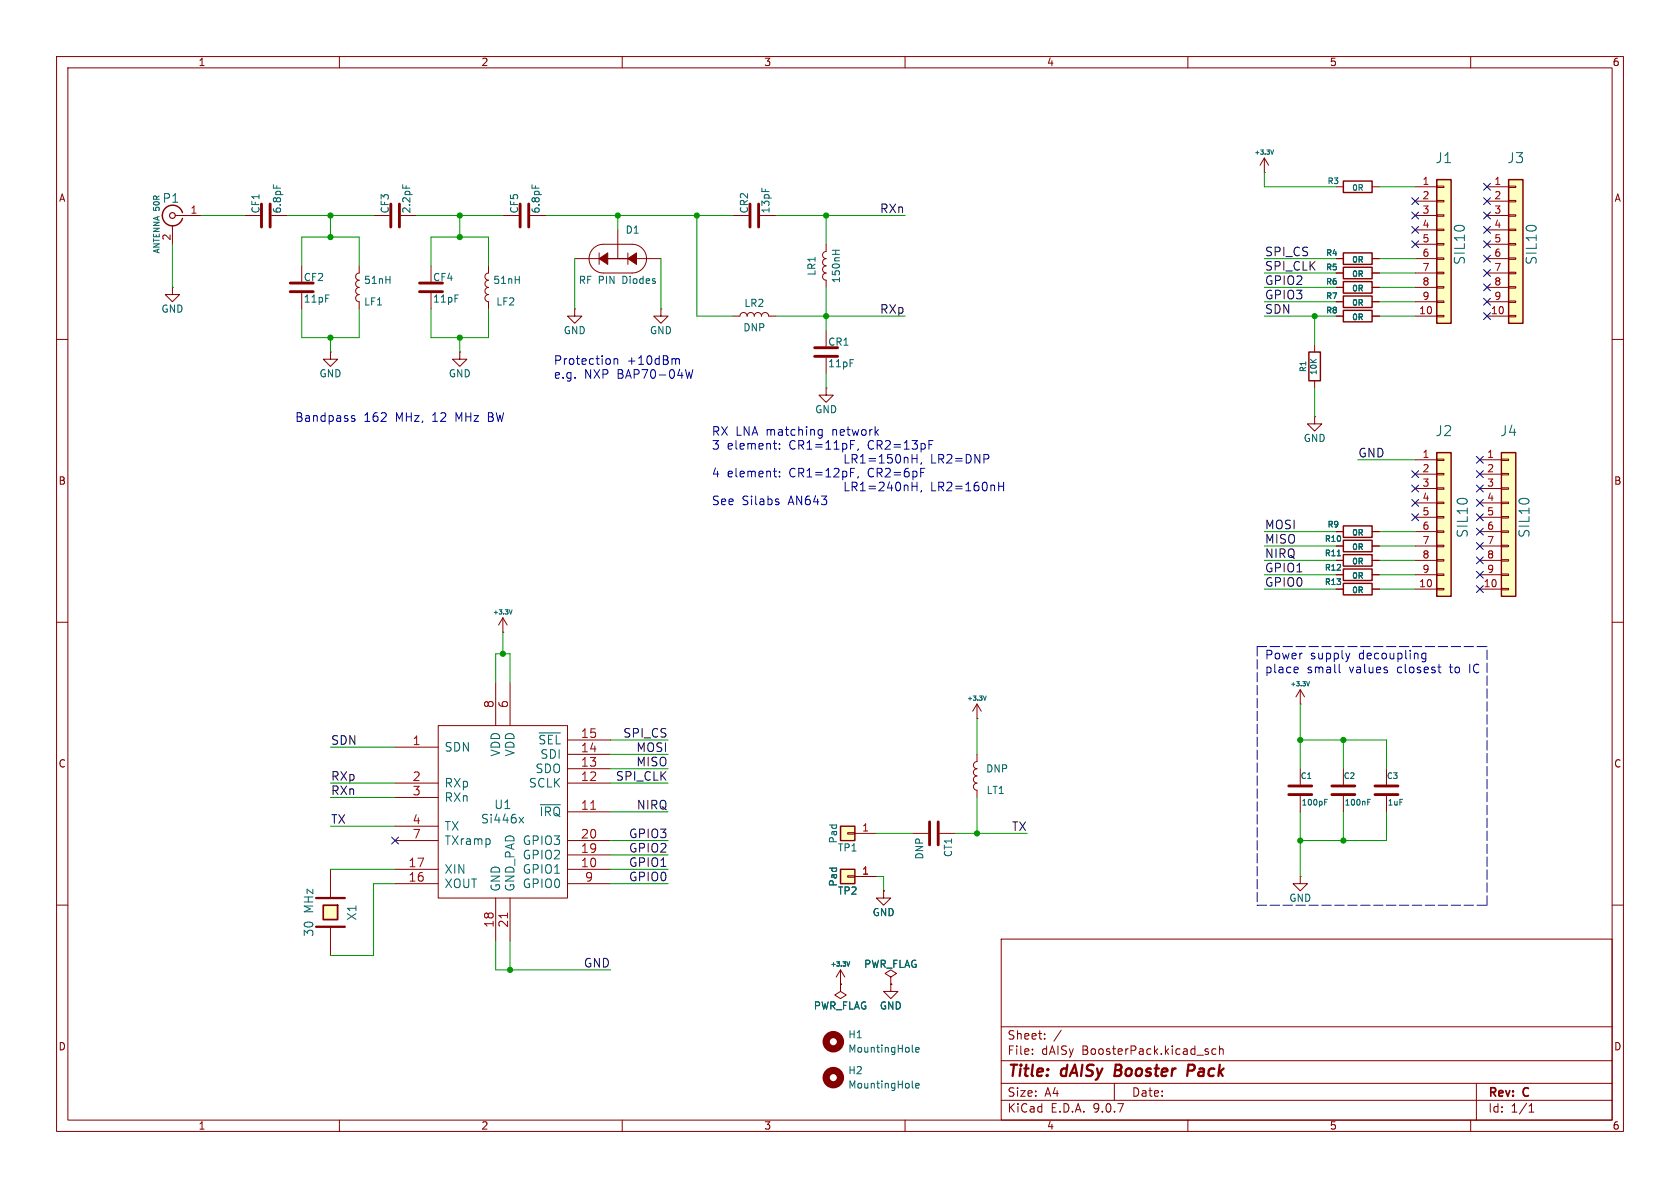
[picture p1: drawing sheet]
<svg xmlns="http://www.w3.org/2000/svg" width="297mm" height="210mm" viewBox="0 0 297 210" stroke-linecap="round" stroke-linejoin="round" font-family="sans-serif">
<g fill="none" stroke="#840000" stroke-width=".18">
<path d="M10 10h277v190h-277zM12 12h273v186h-273zM60 10v2M110 10v2M160 10v2M210 10v2M260 10v2M223.5 30.5h.1M223.5 27.9l-.7 1.3M223.5 27.9l.8 1.3M223.5 27.9v2.6M10 60h2"/>
<path d="M285 60h2M10 110h2M285 110h2M172.7 137.2a.64 .64 0 0 0-.6 .6 .64 .64 0 0 0 .6 .6 .63 .63 0 0 0-.6 .7 .63 .63 0 0 0 .6 .6v1.3M172.7 133.4v1.2a.64 .64 0 0 0-.6 .7 .64 .64 0 0 0 .6 .6 .63 .63 0 0 0-.6 .6 .63 .63 0 0 0 .6 .7M10 160h2M177 166h108v32h-108zM285 160h2M60 198v2M110 198v2M160 198v2M177 194.5h108"/>
<path d="M177 191.5h108M177 187.5h108M177 181.5h108M182.5 186.3v.1M182.5 185.5v.1M184.7 183.6v.1M184.7 182.8v.1M187.6 182.1l-1.3 2M197 191.5v3M210 198v2M213.6 186v.3M215 185.5l-.5-.1-.3 .3v.4l.2 .2h.6"/>
<path d="M215.6 185.5l.2-.1 .4 .1v.9M215.6 184.9v1.5M260 198v2M261 191.5v6.5M270.3 196.6h.9M270.3 195.5l.4-.4v1.5"/>
</g>
<path d="M197.3 188.2l-.3 2h.8M210.9 188.2h-.8l-.2 2M211 189.2l-1 .1" fill="none" stroke="#840000" stroke-width=".4"/>
<path d="M224.6 26.5l.3 .8 .3-.8" fill="none" stroke="#006464" stroke-width=".18"/>
<path d="M148.6 153.7h2.5v2.5h-2.5z" fill="#ffffc2"/>
<path d="M148.6 153.7h2.5v2.5h-2.5z" fill="none" stroke="#840000" stroke-width=".25"/>
<path d="M149.9 154.8h1.2v.3h-1.2zM151.1 154.9h3.8M161.3 147.3h2.8M166.1 147.3h2.8" fill="none" stroke="#840000" stroke-width=".18"/>
<path d="M164.3 145.3v4.1M165.9 145.3v4.1" fill="none" stroke="#840000" stroke-width=".51"/>
<path d="M148.6 146.1h2.5v2.5h-2.5z" fill="#ffffc2"/>
<path d="M148.6 146.1h2.5v2.5h-2.5z" fill="none" stroke="#840000" stroke-width=".25"/>
<g fill="none" stroke="#840000" stroke-width=".18">
<path d="M101.6 45.7h5.1M104.9 43.9a2.54 2.54 0 0 1 1.8-.7h5.1a2.54 2.54 0 0 1 2.5 2.5 2.54 2.54 0 0 1-2.5 2.6h-5.1a2.54 2.54 0 0 1-2.4-1.6 2.54 2.54 0 0 1 .6-2.8zM105.9 44.7v2M106.7 45.7h5.1zM109.2 40.6v5.1M111 44.7v2M111.8 45.7h5M116.8 54.6v1.3h1.3l-1.3 1.3-1.2-1.3h1.2M116.8 54.6h.1M149.9 147.2h1.2v.2h-1.2zM151.1 147.3h3.8M156.2 157.5v1.3h1.3l-1.3 1.2-1.3-1.2h1.3"/>
<path d="M156.2 157.5h.1M148.6 174h.1M148.6 174v1.3l1 .6-1 .6-1-.6 1-.6M148.6 171.5l-.8 1.2M148.6 171.5l.8 1.2M148.6 171.5v2.5"/>
</g>
<g fill="#840000" stroke="#840000" stroke-width=".18">
<path d="M105.9 45.7l1.5-1v2z"/>
<path d="M111 45.7l1.5-1v2z"/>
</g>
<path d="M149.7 170l.3 .8 .2-.8" fill="none" stroke="#006464" stroke-width=".18"/>
<path d="M254 31.8h2.5v25.4h-2.5z" fill="#ffffc2"/>
<path d="M254 31.8h2.5v25.4h-2.5z" fill="none" stroke="#840000" stroke-width=".25"/>
<g fill="none" stroke="#840000" stroke-width=".18">
<path d="M250.2 33h3.8M250.2 35.6h3.8M250.2 38.1h3.8M254 32.9h1.3v.2h-1.3zM254 35.4h1.3v.3h-1.3zM254 38h1.3v.2h-1.3zM101.6 54.6v1.3h1.3l-1.3 1.3-1.3-1.3h1.3M101.6 54.6h.1M250.2 40.6h3.8M250.2 43.2h3.8M250.2 45.7h3.8M250.2 48.3h3.8"/>
<path d="M250.2 50.8h3.8M250.2 53.3h3.8M250.2 55.9h3.8M254 40.5h1.3v.3h-1.3zM254 43.1h1.3v.2h-1.3zM254 45.6h1.3v.2h-1.3zM254 48.1h1.3v.3h-1.3zM254 50.7h1.3v.2h-1.3zM254 53.2h1.3v.3h-1.3zM254 55.8h1.3v.2h-1.3zM157.5 172.7l1-.6-1-.6-1 .6 1 .6v1.3M157.5 174h.1"/>
<path d="M157.5 174v1.3h1.2l-1.2 1.2-1.3-1.2h1.3"/>
</g>
<circle cx="147.3" cy="184.1" r="1.27" fill="none" stroke="#840000" stroke-width="1.3"/>
<path d="M161.3 185.8l.2 .2M161.9 185.6l.6-.1-.1-.3h-.3l-.2 .1v.6h.5" fill="none" stroke="#006464" stroke-width=".18"/>
<path d="M57.1 160h2.6v2.6h-2.6z" fill="#ffffc2"/>
<path d="M55.9 158.8h5.1M55.9 163.8h5.1" fill="none" stroke="#840000" stroke-width=".41"/>
<path d="M57.1 160h2.6v2.6h-2.6z" fill="none" stroke="#840000" stroke-width=".3"/>
<path d="M58.4 153.7v5.1M58.4 163.8v5.1" fill="none" stroke="#840000" stroke-width=".18"/>
<circle cx="147.3" cy="190.5" r="1.27" fill="none" stroke="#840000" stroke-width="1.3"/>
<path d="M161.3 192.2l.2 .1M161.9 191.9l.6-.1-.1-.2-.3-.1-.2 .2v.6h.5" fill="none" stroke="#006464" stroke-width=".18"/>
<path d="M266.7 31.8h2.5v25.4h-2.5z" fill="#ffffc2"/>
<path d="M266.7 31.8h2.5v25.4h-2.5zM237.5 98h5.1v2.1h-5.1zM237.5 93h5.1v2h-5.1zM237.5 103.1h5.1v2.1h-5.1zM237.5 100.6h5.1v2h-5.1z" fill="none" stroke="#840000" stroke-width=".25"/>
<g fill="none" stroke="#840000" stroke-width=".18">
<path d="M262.9 33h3.8M262.9 35.6h3.8M262.9 38.1h3.8M266.7 32.9h1.3v.2h-1.3zM266.7 35.4h1.3v.3h-1.3zM266.7 38h1.3v.2h-1.3zM146 58.4v2.8M262.9 40.6h3.8M262.9 43.2h3.8M262.9 45.7h3.8M262.9 48.3h3.8M262.9 50.8h3.8"/>
<path d="M262.9 53.3h3.8M262.9 55.9h3.8M266.7 40.5h1.3v.3h-1.3zM266.7 43.1h1.3v.2h-1.3zM266.7 45.6h1.3v.2h-1.3zM266.7 48.1h1.3v.3h-1.3zM266.7 50.7h1.3v.2h-1.3zM266.7 53.2h1.3v.3h-1.3zM266.7 55.8h1.3v.2h-1.3zM146 68.6v1.3h1.3l-1.3 1.2-1.2-1.2h1.2M146 68.6h.1M232.4 73.7v1.2h1.3l-1.3 1.3-1.3-1.3h1.3"/>
<path d="M232.4 73.7h.1M236.2 99.1h1.3M236.2 94h1.3M242.6 99.1h1.2M242.6 94h1.2M88.9 111.8h.1M88.9 109.2l-.8 1.3M88.9 109.2l.8 1.3M88.9 109.2v2.6M236.2 104.1h1.3M236.2 101.6h1.3M242.6 104.1h1.2"/>
<path d="M242.6 101.6h1.2M229.9 124.5h.1M229.9 121.9l-.8 1.3M229.9 121.9l.7 1.3M229.9 121.9v2.6M245.1 135.9v2.8M245.1 140.7v2.8"/>
</g>
<path d="M144 61.5h4.1M144 63h4.1M243.1 138.9h4M243.1 140.5h4" fill="none" stroke="#840000" stroke-width=".51"/>
<path d="M236.4 98.3h.6M90 107.8l.3 .7 .2-.7M231 120.5l.2 .7 .3-.7" fill="none" stroke="#006464" stroke-width=".18"/>
<path d="M265.4 80h2.6v25.4h-2.6z" fill="#ffffc2"/>
<path d="M237.5 95.5h5.1v2h-5.1zM265.4 80h2.6v25.4h-2.6z" fill="none" stroke="#840000" stroke-width=".25"/>
<g fill="none" stroke="#840000" stroke-width=".18">
<path d="M236.2 96.5h1.3M242.6 96.5h1.2M261.6 81.3h3.8M261.6 83.8h3.8M261.6 86.4h3.8M261.6 88.9h3.8M261.6 91.4h3.8M261.6 94h3.8M261.6 96.5h3.8M261.6 99.1h3.8M265.4 81.2h1.3v.2h-1.3zM265.4 83.7h1.3v.2h-1.3z"/>
<path d="M265.4 86.2h1.3v.3h-1.3zM265.4 88.8h1.3v.2h-1.3zM265.4 91.3h1.3v.3h-1.3zM265.4 93.9h1.3v.2h-1.3zM265.4 96.4h1.3v.2h-1.3zM265.4 98.9h1.3v.3h-1.3zM261.6 101.6h3.8M261.6 104.1h3.8M265.4 101.5h1.3v.2h-1.3zM265.4 104h1.3v.3h-1.3z"/>
</g>
<path d="M254 80h2.5v25.4h-2.5z" fill="#ffffc2"/>
<path d="M32.3 37.6a1.81 1.81 0 0 0-2.8-1 1.81 1.81 0 0 0 0 3 1.81 1.81 0 0 0 2.8-1M237.5 32h5.1v2h-5.1zM237.5 44.7h5.1v2h-5.1zM237.5 54.9h5.1v2h-5.1zM237.5 47.2h5.1v2.1h-5.1zM237.5 49.8h5.1v2h-5.1zM237.5 52.3h5.1v2.1h-5.1zM231.4 62.2h2v5.1h-2zM254 80h2.5v25.4h-2.5z" fill="none" stroke="#840000" stroke-width=".25"/>
<g fill="none" stroke="#840000" stroke-width=".18">
<path d="M30.5 39.9v3.3M31 38.1h4.6M43.2 38.1h2.8M66 38.1h2.8M88.9 38.1h2.8M129.5 38.1h2.8M236.2 33h1.3M242.6 33h1.2M30.5 50.8v1.3h1.2l-1.2 1.2-1.3-1.2h1.3M30.5 50.8h.1M53.3 47v2.8M63.5 50.8a.64 .64 0 0 0-.6 .6 .64 .64 0 0 0 .6 .7 .63 .63 0 0 0-.6 .6 .63 .63 0 0 0 .6 .6v1.3"/>
<path d="M63.5 47v1.3a.64 .64 0 0 0-.6 .6 .64 .64 0 0 0 .6 .6 .63 .63 0 0 0-.6 .7 .63 .63 0 0 0 .6 .6M76.2 47v2.8M86.4 50.8a.64 .64 0 0 0-.7 .6 .64 .64 0 0 0 .7 .7 .63 .63 0 0 0-.7 .6 .63 .63 0 0 0 .7 .6v1.3M86.4 47v1.3a.64 .64 0 0 0-.7 .6 .64 .64 0 0 0 .7 .6 .63 .63 0 0 0-.7 .7 .63 .63 0 0 0 .7 .6M129.5 55.9h1.3a.64 .64 0 0 1 .6-.7 .64 .64 0 0 1 .7 .7 .64 .64 0 0 1 .6-.7 .64 .64 0 0 1 .6 .7 .64 .64 0 0 1 .7-.7 .64 .64 0 0 1 .6 .7 .64 .64 0 0 1 .7-.7 .64 .64 0 0 1 .6 .7h1.3M146 45.7a.64 .64 0 0 0-.6 .7 .64 .64 0 0 0 .6 .6 .64 .64 0 0 0-.6 .6 .64 .64 0 0 0 .6 .7 .63 .63 0 0 0-.6 .6 .63 .63 0 0 0 .6 .6v1.3M146 43.2v1.3a.63 .63 0 0 0-.6 .6 .63 .63 0 0 0 .6 .6M236.2 45.7h1.3M236.2 55.9h1.3M236.2 48.3h1.3M236.2 50.8h1.3M236.2 53.3h1.3"/>
<path d="M242.6 45.7h1.2M242.6 55.9h1.2M242.6 48.3h1.2M242.6 50.8h1.2M242.6 53.3h1.2M58.4 62.2v1.3h1.3l-1.3 1.3-1.3-1.3h1.3M58.4 62.2h.1M81.3 62.2v1.3h1.2l-1.2 1.3-1.3-1.3h1.3M81.3 62.2h.1M232.4 61v1.2M232.4 67.3v1.3M236.2 94h1.3"/>
<path d="M236.2 96.5h1.3M236.2 99.1h1.3M242.6 94h1.2M242.6 96.5h1.2M242.6 99.1h1.2M250.2 81.3h3.8M250.2 83.8h3.8M250.2 86.4h3.8M250.2 88.9h3.8M250.2 91.4h3.8M250.2 94h3.8M250.2 96.5h3.8"/>
<path d="M250.2 99.1h3.8M254 81.2h1.3v.2h-1.3zM254 83.7h1.3v.2h-1.3zM254 86.2h1.3v.3h-1.3zM254 88.8h1.3v.2h-1.3zM254 91.3h1.3v.3h-1.3zM254 93.9h1.3v.2h-1.3zM254 96.4h1.3v.2h-1.3zM254 98.9h1.3v.3h-1.3zM236.2 101.6h1.3M236.2 104.1h1.3M242.6 101.6h1.2"/>
<path d="M242.6 104.1h1.2M250.2 101.6h3.8M250.2 104.1h3.8M254 101.5h1.3v.2h-1.3zM254 104h1.3v.3h-1.3zM69.8 132.1h7.7M69.8 138.4h7.7M77.5 128.3h22.8v30.5h-22.8zM87.6 120.7v7.6M90.2 120.7v7.6M100.3 138.4h7.6M100.3 130.8h7.6"/>
<path d="M100.3 133.4h7.6M100.3 135.9h7.6M172.7 127h.1M172.7 124.5l-.7 1.2M172.7 124.5l.8 1.2M172.7 124.5v2.5M229.9 135.9v2.8M237.5 135.9v2.8M69.8 141h7.7M69.8 146.1h7.7M69.8 148.6h7.7M69.8 153.7h7.7"/>
<path d="M69.8 156.2h7.7M87.6 158.8v7.6M90.2 158.8v7.6M100.3 148.6h7.6M100.3 153.7h7.6M100.3 156.2h7.6M100.3 143.5h7.6M100.3 151.1h7.6M151.1 154.9h3.8M156.2 157.5h.1M229.9 154.9v1.3h1.2l-1.2 1.3-1.3-1.3h1.3M229.9 154.9h.1"/>
<path d="M229.9 140.7v2.8M237.5 140.7v2.8M148.6 174h.1M157.5 174h.1"/>
</g>
<g fill="none" stroke="#840000" stroke-width=".51">
<path d="M46.2 36.1v4M47.8 36.1v4M69.1 36.1v4M70.6 36.1v4M91.9 36.1v4M93.5 36.1v4M132.6 36.1v4M134.1 36.1v4M51.3 50h4.1M51.3 51.6h4.1M74.2 50h4M74.2 51.6h4"/>
<path d="M227.8 138.9h4.1M235.5 138.9h4M227.8 140.5h4.1M235.5 140.5h4"/>
</g>
<g fill="none" stroke="#006464" stroke-width=".18">
<path d="M48.3 32.7v.6M71.2 32.7v.6M94.1 32.7v.6M147.1 44.2h1.3M147.7 44.2v.8M236.4 98.3h.6M95.3 129.6h3.8M173.8 123l.3 .8 .3-.8M91.8 144.5l.8 1M92.6 144.5l-.8 1M95.5 142.3h3.6M234.2 141.8h.3"/>
<path d="M234.2 141.3h.5M241.8 141.8h.3M241.8 141.3h.5M149.7 170l.3 .8 .2-.8"/>
</g>
<circle cx="30.5" cy="38.1" r=".51" fill="none" stroke="#840000" stroke-width=".2"/>
<path d="M104.4 143.1h.9M89.7 161.4v.9" fill="none" stroke="#a90000" stroke-width=".18"/>
<path d="M222.2 114.3v45.7M222.2 114.3h40.7M222.2 160h40.7M262.9 160v-45.7" fill="none" stroke="#0000c2" stroke-width=".18" stroke-dasharray="1.7 .6"/>
<g fill="none" stroke="#009600" stroke-width=".18">
<path d="M35.6 38.1h7.6M50.8 38.1h15.2M58.4 38.1v3.8M73.7 38.1h15.2M81.3 38.1v3.8M96.5 38.1h33M109.2 38.1v2.5M123.2 38.1v17.8h6.3M137.2 38.1h22.8M146 38.1v5.1M223.5 30.5v2.5h12.7M243.8 33h6.4"/>
<path d="M30.5 43.2v7.6M53.3 47v-5.1h10.2v5.1M53.3 54.6v5.1h10.2v-5.1M58.4 59.7v2.5M76.2 47v-5.1h10.2v5.1M76.2 54.6v5.1h10.2v-5.1M81.3 59.7v2.5M101.6 45.7v8.9M116.8 45.7v8.9M137.2 55.9h22.8M146 50.8v7.6M223.5 50.8h12.7"/>
<path d="M223.5 53.3h12.7M223.5 55.9h12.7M223.5 48.3h12.7M223.5 45.7h12.7M232.4 55.9v5.1M243.8 50.8h6.4M243.8 53.3h6.4M243.8 55.9h6.4M243.8 48.3h6.4M243.8 45.7h6.4M146 66v2.6M232.4 68.6v5.1"/>
<path d="M223.5 94h12.7M223.5 96.5h12.7M223.5 99.1h12.7M240 81.3h10.2M243.8 94h6.4M243.8 96.5h6.4M243.8 99.1h6.4M88.9 111.8v3.8M223.5 101.6h12.7M223.5 104.1h12.7M243.8 101.6h6.4M243.8 104.1h6.4"/>
<path d="M58.4 138.4h11.4M58.4 132.1h11.4M87.6 120.7v-5.1h2.6v5.1M107.9 138.4h10.2M107.9 130.8h10.2M107.9 133.4h10.2M107.9 135.9h10.2M172.7 127v6.4M229.9 130.8h15.2v5.1M229.9 124.5v11.4M237.5 130.8v5.1M58.4 153.7h11.4"/>
<path d="M58.4 141h11.4M58.4 146.1h11.4M69.8 156.2h-3.8v12.7h-7.6M107.9 143.5h10.2M107.9 153.7h10.2M107.9 156.2h10.2M107.9 151.1h10.2M107.9 148.6h10.2M154.9 147.3h6.4M154.9 154.9h1.3v2.6M168.9 147.3h12.7M172.7 141v6.3"/>
<path d="M229.9 143.5v11.4M237.5 143.5v5.1M245.1 143.5v5.1h-15.2M87.6 166.4v5.1h20.3M90.2 166.4v5.1"/>
</g>
<g fill="none" stroke="#000084" stroke-width=".18">
<path d="M249.6 35l1.2 1.2M249.6 37.5l1.2 1.2M250.8 35l-1.2 1.2M250.8 37.5l-1.2 1.2M262.3 37.5l1.2 1.2M262.3 35l1.2 1.2M262.3 32.4l1.2 1.2M263.5 37.5l-1.2 1.2M263.5 35l-1.2 1.2M263.5 32.4l-1.2 1.2M249.6 40l1.2 1.2M249.6 42.6l1.2 1.2"/>
<path d="M250.8 40l-1.2 1.2M250.8 42.6l-1.2 1.2M262.3 47.7l1.2 1.2M262.3 52.7l1.2 1.2M262.3 55.3l1.2 1.2M262.3 45.1l1.2 1.2M262.3 42.6l1.2 1.2M262.3 40l1.2 1.2M262.3 50.2l1.2 1.2M263.5 52.7l-1.2 1.2M263.5 47.7l-1.2 1.2M263.5 45.1l-1.2 1.2"/>
<path d="M263.5 42.6l-1.2 1.2M263.5 40l-1.2 1.2M263.5 55.3l-1.2 1.2M263.5 50.2l-1.2 1.2M249.6 88.3l1.2 1.2M249.6 83.2l1.2 1.2M249.6 85.8l1.2 1.2M249.6 90.8l1.2 1.2M250.8 88.3l-1.2 1.2M250.8 83.2l-1.2 1.2M250.8 85.8l-1.2 1.2M250.8 90.8l-1.2 1.2"/>
<path d="M261 93.4l1.2 1.2M261 80.7l1.2 1.2M261 90.8l1.2 1.2M261 85.8l1.2 1.2M261 83.2l1.2 1.2M261 88.3l1.2 1.2M261 98.5l1.2 1.2M261 95.9l1.2 1.2M262.2 93.4l-1.2 1.2M262.2 80.7l-1.2 1.2M262.2 90.8l-1.2 1.2M262.2 85.8l-1.2 1.2"/>
<path d="M262.2 83.2l-1.2 1.2M262.2 88.3l-1.2 1.2M262.2 98.5l-1.2 1.2M262.2 95.9l-1.2 1.2M261 101l1.2 1.2M261 103.5l1.2 1.2M262.2 101l-1.2 1.2M262.2 103.5l-1.2 1.2M69.2 148l1.3 1.2M70.5 148l-1.3 1.2"/>
</g>
<g fill="none" stroke="#0000c2" stroke-width=".18">
<path d="M62.1 73.8l.7 .4-.3 .3-.4-.1M62.7 73.5h-.4l-.2 .2M108.6 63.4v1M108.6 63.5l.2-.1 .3 .1 .1 .9M119.2 63.4l.2 .2M119.4 63.6l.3-.2 .3 .1 .1 .9M119.4 63.6v.8M121.2 65.3l.3 1.6 .3-1.1 .3 1.1 .4-1.6M136.7 78.4h.6M137.2 79.4h.1M137.8 79.3v.1M137.8 78.5v.1"/>
<path d="M144.7 76.8l.2 .1h.5M145.4 75.9l-.1 1.4M145.4 76l-.5-.1-.2 .2M151.7 79.3l-.1 .3M164.2 78.6h.5M164.2 77.9h.7M136.7 83.3h.6M137.2 84.3h.1M137.5 88.7l.2 .2-.2 .3M137.5 88.2l.2 .1M137.8 83.4v.1M137.8 84.2v.1"/>
<path d="M149.4 80.3v1.6h.7M149.4 85.2v1.6h.7M150.4 82.8h.7M151 81.1l.5 .8M151 86l.5 .8M151.4 80.5l-.2-.2h-.6v1.6M151.4 85.4l-.2-.2h-.6v1.6M151.4 81l-.2 .1h-.6M151.4 85.9l-.2 .1h-.6M151.7 84.2l-.1 .3M164.7 80.3v1.6h.8M164.7 85.2v1.6h.8"/>
<path d="M166 81.1h.7l.1-.3v-.3l-.3-.2h-.5v1.6M166 86h.7l.1-.3v-.3l-.3-.2h-.5v1.6M166.3 81.1l.5 .8M166.3 86l.5 .8M229 117.9l.4 .1 .1 .3-.7 .1M229.4 118.9h-.4M236.8 117.4v1.3l.2 .2M238.6 115.5l-.3 1M252.1 115.5v1.2l-.2 .2M252.1 115.5h-.5l-.3 .3v.4l.2 .2h.6M254.2 117.9h.6M254.4 118.7l.4 .2"/>
</g>
<g fill="#009600" stroke="#009600" stroke-width=".18">
<circle cx="232.4" cy="55.9" r=".46"/>
<circle cx="90.2" cy="171.5" r=".46"/>
<circle cx="88.9" cy="115.6" r=".46"/>
<circle cx="146" cy="55.9" r=".46"/>
<circle cx="146" cy="38.1" r=".46"/>
<circle cx="123.2" cy="38.1" r=".46"/>
<circle cx="109.2" cy="38.1" r=".46"/>
<circle cx="229.9" cy="130.8" r=".46"/>
<circle cx="237.5" cy="130.8" r=".46"/>
<circle cx="58.4" cy="41.9" r=".46"/>
<circle cx="81.3" cy="38.1" r=".46"/>
<circle cx="58.4" cy="59.7" r=".46"/>
<circle cx="81.3" cy="59.7" r=".46"/>
<circle cx="81.3" cy="41.9" r=".46"/>
<circle cx="58.4" cy="38.1" r=".46"/>
<circle cx="237.5" cy="148.6" r=".46"/>
<circle cx="229.9" cy="148.6" r=".46"/>
<circle cx="172.7" cy="147.3" r=".46"/>
</g>
<g font-size="2.8" fill="#840000">
<text x="178" y="190.9">Title:</text>
<text x="187.7" y="190.9">dAISy</text>
<text x="197.9" y="190.9">Booster</text>
<text x="211.5" y="190.9">Pack</text>
</g>
<g font-size="2.5" fill="#006464">
<text x="253.7" y="29.1">J1</text>
<text x="266.4" y="29.1">J3</text>
<text x="259.2" y="46.9" transform="rotate(-90 259.2 46.9)">SIL10</text>
<text x="271.9" y="46.9" transform="rotate(-90 271.9 46.9)">SIL10</text>
<text x="253.7" y="77.3">J2</text>
<text x="265.1" y="77.3">J4</text>
<text x="259.7" y="95.2" transform="rotate(-90 259.7 95.2)">SIL10</text>
<text x="270.6" y="95.2" transform="rotate(-90 270.6 95.2)">SIL10</text>
</g>
<g font-size="2.1" fill="#006464">
<text x="28.7" y="36">P1</text>
<text x="95.1" y="131.8">~{SEL}</text>
<text x="78.5" y="133.1">SDN</text>
<text x="88.6" y="133.8" transform="rotate(-90 88.6 133.8)">VDD</text>
<text x="91.2" y="133.8" transform="rotate(-90 91.2 133.8)">VDD</text>
<text x="94.6" y="136.9">SDO</text>
<text x="95.5" y="134.3">SDI</text>
<text x="78.5" y="139.4">RXp</text>
<text x="78.5" y="142">RXn</text>
<text x="87.3" y="143.2">U1</text>
<text x="93.4" y="139.4">SCLK</text>
<text x="78.5" y="147">TX</text>
<text x="78.5" y="149.6">TXramp</text>
<text x="84.9" y="145.8">Si446x</text>
<text x="92.3" y="149.6">GPIO3</text>
<text x="95.3" y="144.5">~{IRQ}</text>
<text x="78.5" y="154.7">XIN</text>
<text x="92.3" y="152.1">GPIO2</text>
<text x="92.3" y="154.7">GPIO1</text>
<text x="55.6" y="161.5" transform="rotate(-90 55.6 161.5)">MHz</text>
<text x="78.5" y="157.2">XOUT</text>
<text x="88.6" y="157.7" transform="rotate(-90 88.6 157.7)">GND</text>
<text x="91.2" y="157.7" transform="rotate(-90 91.2 157.7)">GND_PAD</text>
<text x="92.3" y="157.2">GPIO0</text>
<text x="55.6" y="165.7" transform="rotate(-90 55.6 165.7)">30</text>
<text x="63.2" y="162.8" transform="rotate(-90 63.2 162.8)">X1</text>
</g>
<g font-size="2.1" fill="#0f0f0f">
<text x="155.5" y="37.8">RXn</text>
<text x="223.5" y="47.9">SPI_CLK</text>
<text x="223.5" y="45.4">SPI_CS</text>
<text x="223.5" y="53">GPIO3</text>
<text x="223.5" y="50.5">GPIO2</text>
<text x="155.5" y="55.6">RXp</text>
<text x="223.5" y="55.6">SDN</text>
<text x="240" y="81">GND</text>
<text x="223.5" y="93.7">MOSI</text>
<text x="223.5" y="96.2">MISO</text>
<text x="223.5" y="98.7">NIRQ</text>
<text x="223.5" y="101.3">GPIO1</text>
<text x="223.5" y="103.8">GPIO0</text>
<text x="58.4" y="131.8">SDN</text>
<text x="110.1" y="130.5">SPI_CS</text>
<text x="112.4" y="135.6">MISO</text>
<text x="112.4" y="133">MOSI</text>
<text x="58.4" y="140.7">RXn</text>
<text x="58.4" y="138.1">RXp</text>
<text x="108.8" y="138.1">SPI_CLK</text>
<text x="112.5" y="143.2">NIRQ</text>
<text x="58.4" y="145.7">TX</text>
<text x="111.1" y="148.3">GPIO3</text>
<text x="178.8" y="147">TX</text>
<text x="111.1" y="153.4">GPIO1</text>
<text x="111.1" y="155.9">GPIO0</text>
<text x="111.1" y="150.8">GPIO2</text>
<text x="103.2" y="171.1">GND</text>
</g>
<g font-size="2.1" fill="#0000c2">
<text x="97.8" y="64.6">Protection</text>
<text x="110.8" y="64.6">+10dBm</text>
<text x="97.8" y="67.1">e.g.</text>
<text x="103.2" y="67.1">NXP</text>
<text x="109.1" y="67.1">BAP70-04W</text>
<text x="52.1" y="74.7">Bandpass</text>
<text x="64.3" y="74.7">162</text>
<text x="69.9" y="74.7">MHz,</text>
<text x="76.5" y="74.7">12</text>
<text x="80.8" y="74.7">MHz</text>
<text x="86.7" y="74.7">BW</text>
<text x="125.7" y="77.1">RX LNA matching</text>
<text x="147.2" y="77.1">network</text>
<text x="125.7" y="79.6">3</text>
<text x="128.5" y="79.6">element:</text>
<text x="139.5" y="79.6">CR1=11pF,</text>
<text x="152" y="82.1">LR1=150nH,</text>
<text x="153.5" y="79.6">CR2=13pF</text>
<text x="167.5" y="82.1">LR2=DNP</text>
<text x="125.7" y="84.5">4</text>
<text x="125.7" y="89.4">See</text>
<text x="128.5" y="84.5">element:</text>
<text x="131.1" y="89.4">Silabs</text>
<text x="139.4" y="89.4">AN643</text>
<text x="139.5" y="84.5">CR1=12pF,</text>
<text x="152" y="87">LR1=240nH,</text>
<text x="153.5" y="84.5">CR2=6pF</text>
<text x="167.5" y="87">LR2=160nH</text>
<text x="223.5" y="116.7">Power</text>
<text x="223.5" y="119.1">place</text>
<text x="231" y="119.1">small</text>
<text x="231.6" y="116.7">supply</text>
<text x="238.6" y="119.1">values</text>
<text x="240.2" y="116.7">decoupling</text>
<text x="247.1" y="119.1">closest</text>
<text x="256.6" y="119.1">to</text>
<text x="260.1" y="119.1">IC</text>
</g>
<g font-size="2.1" fill="#a90000">
<text x="87.4" y="125.3" transform="rotate(-90 87.4 125.3)">8</text>
<text x="89.9" y="125.3" transform="rotate(-90 89.9 125.3)">6</text>
<text x="72.9" y="131.8">1</text>
<text x="102.6" y="130.6">15</text>
<text x="102.6" y="133.1">14</text>
<text x="102.6" y="135.6">13</text>
<text x="72.9" y="138.2">2</text>
<text x="72.9" y="140.7">3</text>
<text x="102.6" y="138.2">12</text>
<text x="102.6" y="143.3">11</text>
<text x="72.9" y="145.8">4</text>
<text x="72.9" y="148.3">7</text>
<text x="102.6" y="148.3">20</text>
<text x="72.1" y="153.4">17</text>
<text x="72.1" y="156">16</text>
<text x="102.6" y="150.9">19</text>
<text x="102.6" y="153.4">10</text>
<text x="103.3" y="156">9</text>
<text x="87.4" y="164.1" transform="rotate(-90 87.4 164.1)">18</text>
<text x="89.9" y="164.1" transform="rotate(-90 89.9 164.1)">21</text>
</g>
<g font-size="2.1" fill="#840000">
<text x="178" y="184">Sheet:</text>
<text x="178" y="186.7">File:</text>
<text x="184.1" y="186.7">dAISy</text>
<text x="191.3" y="186.7">BoosterPack.kicad_sch</text>
<text x="178" y="196.9">KiCad</text>
<text x="178" y="194.1">Size:</text>
<text x="184.7" y="194.1">A4</text>
<text x="185.7" y="196.9">E.D.A.</text>
<text x="193.3" y="196.9">9.0.7</text>
<text x="200" y="194.1">Date:</text>
<text x="263" y="194.3">Rev:</text>
<text x="263" y="196.9">Id:</text>
<text x="267.1" y="196.9">1/1</text>
<text x="269.4" y="194.3">C</text>
</g>
<g font-size="1.8" fill="#840000">
<text x="35" y="11.9">1</text>
<text x="85" y="11.9">2</text>
<text x="135" y="11.9">3</text>
<text x="185" y="11.9">4</text>
<text x="235" y="11.9">5</text>
<text x="285" y="11.9">6</text>
<text x="10.3" y="35.9">A</text>
<text x="285.3" y="35.9">A</text>
<text x="10.3" y="85.9">B</text>
<text x="285.3" y="85.9">B</text>
<text x="10.3" y="135.9">C</text>
<text x="285.3" y="135.9">C</text>
<text x="10.3" y="185.9">D</text>
<text x="285.3" y="185.9">D</text>
<text x="35" y="199.9">1</text>
<text x="85" y="199.9">2</text>
<text x="135" y="199.9">3</text>
<text x="185" y="199.9">4</text>
<text x="235" y="199.9">5</text>
<text x="285" y="199.9">6</text>
</g>
<g font-size="1.8" fill="#a90000">
<text x="251.4" y="32.8">1</text>
<text x="251.4" y="35.3">2</text>
<text x="264.1" y="32.8">1</text>
<text x="264.1" y="35.3">2</text>
<text x="33.6" y="37.8">1</text>
<text x="251.4" y="37.8">3</text>
<text x="251.4" y="40.4">4</text>
<text x="264.1" y="37.8">3</text>
<text x="264.1" y="40.4">4</text>
<text x="30.2" y="42.6" transform="rotate(-90 30.2 42.6)">2</text>
<text x="251.4" y="42.9">5</text>
<text x="251.4" y="45.5">6</text>
<text x="264.1" y="42.9">5</text>
<text x="264.1" y="45.5">6</text>
<text x="251.4" y="48">7</text>
<text x="251.4" y="50.5">8</text>
<text x="251.4" y="53.1">9</text>
<text x="264.1" y="48">7</text>
<text x="264.1" y="50.5">8</text>
<text x="264.1" y="53.1">9</text>
<text x="250.8" y="55.6">10</text>
<text x="263.5" y="55.6">10</text>
<text x="251.4" y="81">1</text>
<text x="251.4" y="83.6">2</text>
<text x="262.8" y="81">1</text>
<text x="262.8" y="83.6">2</text>
<text x="251.4" y="86.1">3</text>
<text x="251.4" y="88.6">4</text>
<text x="262.8" y="86.1">3</text>
<text x="262.8" y="88.6">4</text>
<text x="251.4" y="91.2">5</text>
<text x="251.4" y="93.7">6</text>
<text x="262.8" y="91.2">5</text>
<text x="262.8" y="93.7">6</text>
<text x="251.4" y="96.3">7</text>
<text x="251.4" y="98.8">8</text>
<text x="251.4" y="101.3">9</text>
<text x="262.8" y="96.3">7</text>
<text x="262.8" y="98.8">8</text>
<text x="262.8" y="101.3">9</text>
<text x="250.8" y="103.9">10</text>
<text x="262.2" y="103.9">10</text>
<text x="152.3" y="147.1">1</text>
<text x="152.3" y="154.7">1</text>
</g>
<g font-size="1.8" fill="#006464">
<text x="46.1" y="37.8" transform="rotate(-90 46.1 37.8)">CF1</text>
<text x="49.9" y="37.8" transform="rotate(-90 49.9 37.8)">6.8pF</text>
<text x="68.9" y="37.8" transform="rotate(-90 68.9 37.8)">CF3</text>
<text x="72.7" y="37.8" transform="rotate(-90 72.7 37.8)">2.2pF</text>
<text x="91.8" y="37.8" transform="rotate(-90 91.8 37.8)">CF5</text>
<text x="95.6" y="37.8" transform="rotate(-90 95.6 37.8)">6.8pF</text>
<text x="110.5" y="41.5">D1</text>
<text x="132.4" y="37.8" transform="rotate(-90 132.4 37.8)">CR2</text>
<text x="136.2" y="37.8" transform="rotate(-90 136.2 37.8)">13pF</text>
<text x="53.6" y="49.9">CF2</text>
<text x="53.6" y="53.7">11pF</text>
<text x="64.3" y="50.4">51nH</text>
<text x="76.5" y="49.9">CF4</text>
<text x="76.5" y="53.7">11pF</text>
<text x="87.1" y="50.4">51nH</text>
<text x="102.2" y="50.4">RF PIN</text>
<text x="110.1" y="50.4">Diodes</text>
<text x="144.4" y="48.8" transform="rotate(-90 144.4 48.8)">LR1</text>
<text x="148.7" y="50.1" transform="rotate(-90 148.7 50.1)">150nH</text>
<text x="28.4" y="55.5">GND</text>
<text x="64.3" y="54.2">LF1</text>
<text x="87.6" y="54.2">LF2</text>
<text x="99.6" y="59.3">GND</text>
<text x="114.8" y="59.3">GND</text>
<text x="131.3" y="58.8">DNP</text>
<text x="131.5" y="54.5">LR2</text>
<text x="146.3" y="61.3">CR1</text>
<text x="146.3" y="65.1">11pF</text>
<text x="56.4" y="66.9">GND</text>
<text x="79.2" y="66.9">GND</text>
<text x="144" y="73.3">GND</text>
<text x="230.4" y="78.3">GND</text>
<text x="174.2" y="136.8">DNP</text>
<text x="174.3" y="140.6">LT1</text>
<text x="148.2" y="149.2" transform="rotate(-90 148.2 149.2)">Pad</text>
<text x="148" y="150.7">TP1</text>
<text x="163.4" y="152" transform="rotate(-90 163.4 152)">DNP</text>
<text x="168.5" y="151.6" transform="rotate(-90 168.5 151.6)">CT1</text>
<text x="148" y="158.3">TP2</text>
<text x="148.2" y="156.8" transform="rotate(-90 148.2 156.8)">Pad</text>
<text x="227.8" y="159.6">GND</text>
<text x="154.2" y="162.2">GND</text>
<text x="152.7" y="171.3">PWR_FLAG</text>
<text x="143.8" y="178.7">PWR_FLAG</text>
<text x="155.4" y="178.7">GND</text>
<text x="149.9" y="183.7">H1</text>
<text x="149.9" y="186.3">MountingHole</text>
<text x="149.9" y="190.1">H2</text>
<text x="149.9" y="192.6">MountingHole</text>
</g>
<g font-size="1.4" fill="#006464">
<text x="234.6" y="32.7">R3</text>
<text x="238.9" y="33.9">0R</text>
<text x="28.4" y="44.9" transform="rotate(-90 28.4 44.9)">ANTENNA 50R</text>
<text x="234.3" y="45.4">R4</text>
<text x="234.3" y="48">R5</text>
<text x="238.9" y="46.6">0R</text>
<text x="234.3" y="50.5">R6</text>
<text x="234.3" y="53.1">R7</text>
<text x="238.9" y="49.2">0R</text>
<text x="238.9" y="51.7">0R</text>
<text x="234.3" y="55.6">R8</text>
<text x="238.9" y="56.8">0R</text>
<text x="238.9" y="54.3">0R</text>
<text x="231.1" y="65.9" transform="rotate(-90 231.1 65.9)">R1</text>
<text x="233" y="66.4" transform="rotate(-90 233 66.4)">10K</text>
<text x="234.1" y="96">R10</text>
<text x="234.6" y="93.4">R9</text>
<text x="238.9" y="94.9">0R</text>
<text x="234.1" y="101.1">R12</text>
<text x="234.1" y="98.5">R11</text>
<text x="238.9" y="100">0R</text>
<text x="238.9" y="97.4">0R</text>
<text x="234.1" y="103.6">R13</text>
<text x="238.9" y="105.1">0R</text>
<text x="238.9" y="102.5">0R</text>
<text x="229.8" y="137.9">C1</text>
<text x="237.5" y="137.9">C2</text>
<text x="245.1" y="137.9">C3</text>
<text x="230" y="142.6">100pF</text>
<text x="237.6" y="142.6">100nF</text>
<text x="245.2" y="142.6">1uF</text>
</g>
<g font-size="1.1" fill="#006464">
<text x="221.7" y="27.5">+3.3V</text>
<text x="87" y="108.8">+3.3V</text>
<text x="170.9" y="124.1">+3.3V</text>
<text x="228" y="121.5">+3.3V</text>
<text x="146.7" y="171">+3.3V</text>
</g>
</svg>
